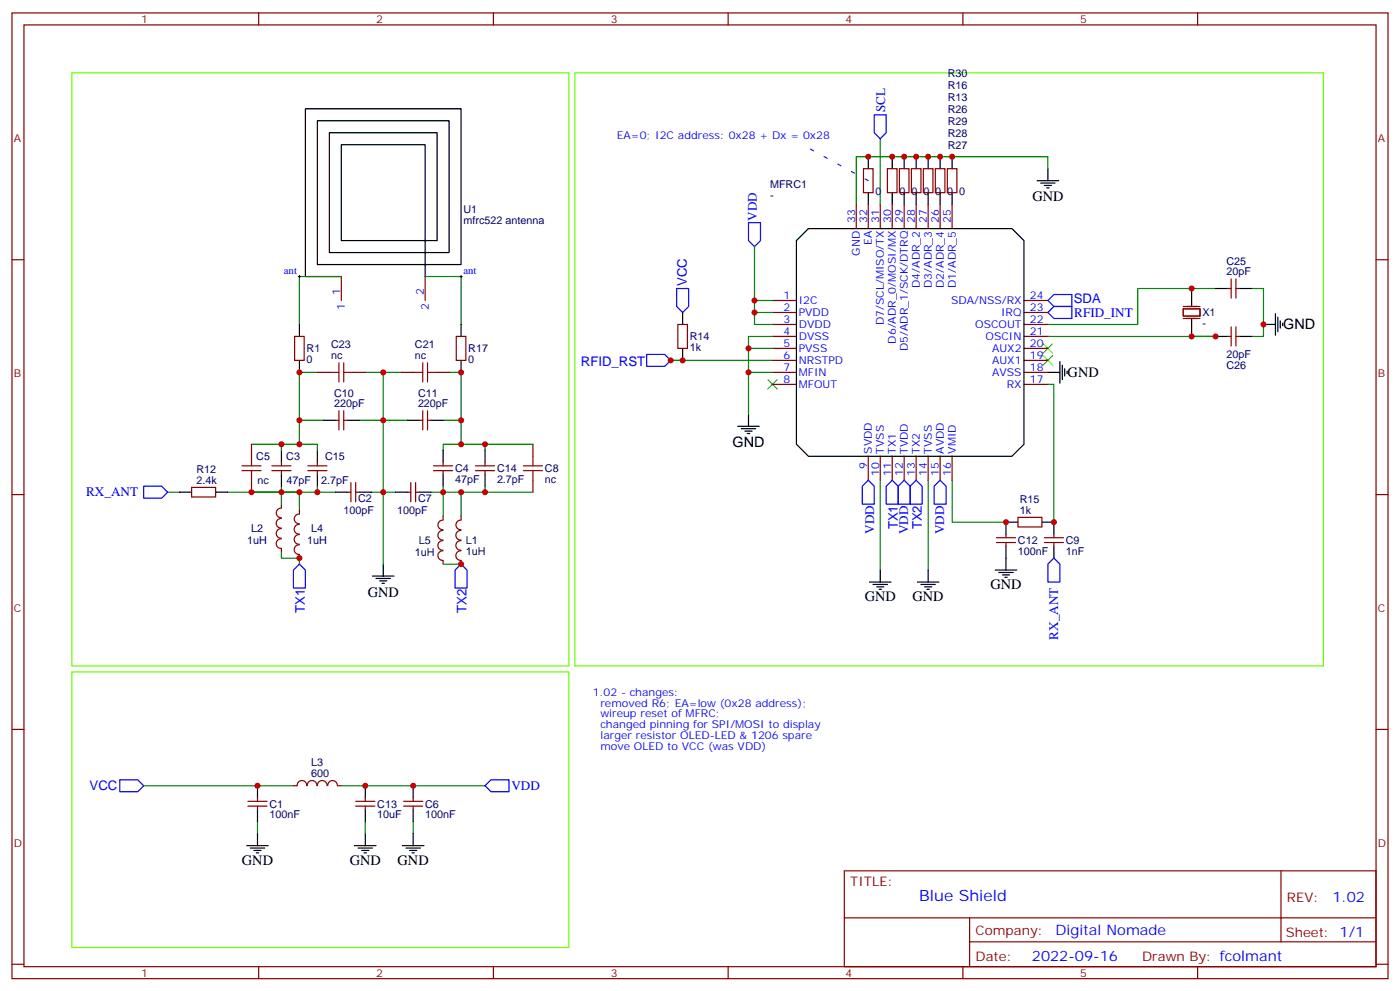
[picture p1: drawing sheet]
<svg xmlns="http://www.w3.org/2000/svg" width="412mm" height="292mm" viewBox="0 0 412 292" stroke-linecap="round" stroke-linejoin="round" font-family="sans-serif">
<g fill="none" stroke="#00f" stroke-width=".35">
<path d="M257.5 33.8h3.6v5.3l-1.8 1.8-1.8-1.8zM220.5 65.5h3.5v5.3l-1.8 1.8-1.7-1.8zM199.3 84.9h3.5v5.3l-1.7 1.8-1.8-1.8zM308.7 88.5l1.7-1.8h5.3v3.5h-5.3zM310.4 90.2h5.3v3.6h-5.3l-1.7-1.8zM190.5 104.4h5.3l1.8 1.7-1.8 1.8h-5.3zM42.3 143.2h5.3l1.8 1.7-1.8 1.8h-5.3zM255.8 141.4l1.7 1.8v5.2h-3.5v-5.2zM262.8 141.4l1.8 1.8v5.2h-3.5v-5.2zM266.3 141.4l1.8 1.8v5.2h-3.5v-5.2zM268.1 143.2l1.8-1.8 1.7 1.8v5.2h-3.5zM275.2 143.2l1.7-1.8 1.8 1.8v5.2h-3.5z"/>
<path d="M86.4 167.9l1.8-1.8 1.8 1.8v5.2h-3.6zM135.8 166.1l1.8 1.8v5.2h-3.5v-5.2zM310.4 164.3l1.8 1.8v5.3h-3.5v-5.3zM35.3 229.6h5.3l1.7 1.8-1.7 1.7h-5.3zM142.9 231.4l1.7-1.8h5.3v3.5h-5.3z"/>
</g>
<g fill="none" stroke="#008700" stroke-width=".35">
<path d="M259.3 40.9v19.4M308.7 49.7v-3.6h-56.5v14.2M222.2 72.6v15.9h5.3M100.5 81.4h-12.3v14.1M125.2 81.4h10.6v14.1M222.2 88.5v7h5.3M222.2 92h5.3M227.5 99.1h-7v10.5M308.7 99.1h49.4M358.1 84.9h-23v10.6h-26.4M368.7 84.9h3.5v14.2h-3.5M93.5 109.6h-5.3v14.2"/>
<path d="M107.6 109.6h5.3v56.5M112.9 109.6h5.3M132.3 109.6h3.5v21.2M197.6 106.1h29.9M220.5 102.6h7M227.5 109.6h-7v12.4M308.7 113.2h1.7v40.5M82.9 130.8v1.8M88.2 130.8h5.3v1.8M95.2 123.8h-7v7h-14.1M105.8 123.8h14.1M130.5 132.6v-1.8h12.4v1.8"/>
<path d="M130.5 123.8h5.3M142.9 130.8h14.1M49.4 144.9h3.5M67 144.9h21.2v5.3M82.9 143.2v1.7h15.9M82.9 144.9v3.5M93.5 143.2v1.7M109.4 144.9h7M130.5 143.2v8.8M135.8 144.9v7.1M142.9 143.2v1.7h-15.9M142.9 144.9h14.1"/>
<path d="M259.3 141.4v26.5M273.4 141.4v26.5M280.5 141.4v12.3h15.8M82.9 162.6v1.7h5.3v1.8M130.5 166.1h5.3M42.3 231.4h44.1M100.5 231.4h42.4M75.8 241.9v3.6M107.6 241.9v3.6M121.7 241.9v3.6"/>
</g>
<g fill="none" stroke="#000" stroke-width=".35">
<path d="M255.8 46.1v3.6M255.8 56.7v3.6M262.8 46.1v3.6M262.8 56.7v3.6M266.3 46.1v3.6M266.3 56.7v3.6M269.9 46.1v3.6M269.9 56.7v3.6M273.4 46.1v3.6M273.4 56.7v3.6M276.9 46.1v3.6M276.9 56.7v3.6"/>
<path d="M280.5 46.1v3.6M280.5 56.7v3.6M305.5 53.2h6.4M306.6 53.9h4.2M307.6 54.6h2.1M308.3 55.3h.7M308.7 49.7v3.5M238.1 67.3h60l3.5 3.5v60l-3.5 3.5h-60l-3.5-3.5v-60zM88.2 95.5v3.6M100.5 81.4h-10.5v-49.4h45.8v45.9h-42.3v-42.3h38.8v38.8h-35.3v-35.3h31.8v31.7h-28.3v-28.2h24.7v38.8M135.8 95.5v3.6M201.1 92v3.5"/>
<path d="M351 84.9v5.3M351 93.8v5.3M358.1 84.9h3.5M358.1 99.1h3.5M365.1 84.9h3.6M365.1 99.1h3.6M372.2 95.5h3.5M375.7 92.4v6.3M376.4 93.4v4.2M377.1 94.5v2.1M377.8 95.2v.7M88.2 106.1v3.5"/>
<path d="M135.8 106.1v3.5M201.1 102.6v3.5M308.7 109.6h3.5M312.2 106.5v6.3M312.9 107.5v4.3M313.6 108.6v2.1M314.3 109.3v.7M82.9 132.6v3.5M82.9 139.6v3.6M93.5 132.6v3.5M93.5 139.6v3.6M95.2 123.8h3.6"/>
<path d="M102.3 123.8h3.5M119.9 123.8h3.6M127 123.8h3.5M130.5 132.6v3.5M130.5 139.6v3.6M142.9 132.6v3.5M142.9 139.6v3.6M217.3 125.5h6.4M218.4 126.2h4.2M219.4 126.9h2.1M220.1 127.6h.7M220.5 122v3.5"/>
<path d="M52.9 144.9h3.5M63.5 144.9h3.5M98.8 144.9h3.5M105.8 144.9h3.6M116.4 144.9h3.5M123.5 144.9h3.5M299.9 153.7h-3.6v3.6M306.9 153.7h3.5v3.6M109.7 169.6h6.4M110.8 170.3h4.2M111.8 171h2.1M112.5 171.7h.7"/>
<path d="M112.9 166.1v3.5M256.1 171.4h6.4M257.2 172.1h4.2M258.2 172.8h2.1M258.9 173.5h.7M259.3 167.9v3.5M270.2 171.4h6.4M271.3 172.1h4.2M272.3 172.8h2.2M273 173.5h.8M273.4 167.9v3.5M293.2 167.9h6.3"/>
<path d="M294.2 168.6h4.2M295.3 169.3h2.1M296 170h.7M296.3 160.8v7.1M310.4 160.8v3.5M75.8 231.4v3.5M75.8 238.4v3.5M107.6 231.4v3.5M107.6 238.4v3.5M121.7 231.4v3.5M121.7 238.4v3.5M72.7 249h6.3"/>
<path d="M73.7 249.7h4.3M74.8 250.4h2.1M75.5 251.1h.7M75.8 245.5v3.5M104.4 249h6.4M105.5 249.7h4.2M106.5 250.4h2.2M107.2 251.1h.7M107.6 245.5v3.5M118.5 249h6.4M119.6 249.7h4.2M120.6 250.4h2.2"/>
<path d="M121.4 251.1h.7M121.7 245.5v3.5"/>
</g>
<path d="M226.1 111.8l2.9 2.8M229 111.8l-2.9 2.8M307.3 104.7l2.8 2.8M307.3 101.2l2.8 2.8M310.1 104.7l-2.8 2.8M310.1 101.2l-2.8 2.8" fill="none" stroke="#3c3" stroke-width=".35"/>
<path d="M21.2 21.4h146.4v174.7h-146.4zM169.3 21.4h220.5v174.7h-220.5zM21.2 197.8h146.4v81.2h-146.4z" fill="none" stroke="#6f0" stroke-width=".35"/>
<g fill="none" stroke="#a10000" stroke-width=".35">
<path d="M97 109.6h2.8M99.8 106.8v5.7M101.2 109.6h2.9M101.2 106.8v5.7M121.7 109.6h2.8M124.5 106.8v5.7M125.9 106.8v5.7M125.9 109.6h2.9M71.3 137.2h5.6M71.3 138.6h5.6M74.1 134.3v2.9M74.1 138.6v2.8"/>
<path d="M154.2 137.2h5.6M154.2 138.6h5.6M157 134.3v2.9M157 138.6v2.8"/>
</g>
<g fill="none" stroke="#870000" stroke-width=".35">
<path d="M3.5 3.8h405.4v284.3h-405.4zM7.1 7.3h398.2v277.3h-398.2zM76.2 3.8v3.5M145.3 3.8v3.5M214.5 3.8v3.5M283.6 3.8v3.5M352.8 3.8v3.5M254.4 49.7h2.8v7h-2.8zM261.4 49.7h2.8v7h-2.8zM264.9 49.7h2.9v7h-2.9zM268.5 49.7h2.8v7h-2.8zM272 49.7h2.8v7h-2.8z"/>
<path d="M275.5 49.7h2.8v7h-2.8zM279 49.7h2.9v7h-2.9zM3.5 76.5h3.6M252.2 60.3v7M255.8 60.3v7M259.3 60.3v7M262.8 60.3v7M266.3 60.3v7M269.9 60.3v7M273.4 60.3v7M276.9 60.3v7M280.5 60.3v7"/>
<path d="M405.3 76.5h3.6M86.8 99.1h2.8v7h-2.8zM100.5 81.4v7.1M125.2 81.4v7.1M134.4 99.1h2.8v7h-2.8zM199.7 95.5h2.8v7.1h-2.8zM227.5 99.1h7.1M227.5 88.5h7.1M227.5 92h7.1M227.5 95.5h7.1M301.6 99.1h7.1M301.6 88.5h7.1"/>
<path d="M301.6 92h7.1M301.6 95.5h7.1M361.6 84.9h1.1M361.6 99.1h1.1M362.7 82.1v5.7M362.7 96.2v5.7M364.1 82.1v5.7M364.1 96.2v5.7M364.1 84.9h1M364.1 99.1h1M93.5 109.6h3.5M104.1 109.6h3.5"/>
<path d="M118.2 109.6h3.5M128.8 109.6h3.5M227.5 109.6h7.1M227.5 102.6h7.1M227.5 106.1h7.1M227.5 113.2h7.1M301.6 109.6h7.1M301.6 102.6h7.1M301.6 106.1h7.1M301.6 113.2h7.1M74.1 130.8v3.5M80.1 138.6h5.6"/>
<path d="M80.1 137.2h5.6M82.9 136.1v1.1M82.9 138.6v1M90.7 138.6h5.6M90.7 137.2h5.6M93.5 136.1v1.1M93.5 138.6v1M98.8 123.8h1M99.8 120.9v5.7M101.2 120.9v5.7M101.2 123.8h1.1M123.5 123.8h1"/>
<path d="M124.5 120.9v5.7M125.9 123.8h1.1M125.9 120.9v5.7M127.7 138.6h5.6M127.7 137.2h5.6M130.5 136.1v1.1M130.5 138.6v1M140.1 138.6h5.6M140.1 137.2h5.6M142.9 136.1v1.1M142.9 138.6v1M157 130.8v3.5"/>
<path d="M255.8 134.3v7.1M259.3 134.3v7.1M262.8 134.3v7.1M266.3 134.3v7.1M269.9 134.3v7.1M273.4 134.3v7.1M276.9 134.3v7.1M280.5 134.3v7.1M3.5 145.6h3.6M56.4 143.5h7.1v2.8h-7.1zM74.1 141.4v3.5M82.9 155.7a1.41 1.41 0 0 0-1.5 1.4 1.41 1.41 0 0 0 1.5 1.4"/>
<path d="M82.9 152.7a1.41 1.41 0 0 0-1.5 1.4 1.41 1.41 0 0 0 1.5 1.4M82.9 158.7a1.41 1.41 0 0 0-1.5 1.4 1.41 1.41 0 0 0 1.5 1.4M82.9 149.6a1.41 1.41 0 0 0-1.5 1.4 1.41 1.41 0 0 0 1.5 1.4M82.9 148.4v1.1M88.2 157.4a1.41 1.41 0 0 0-1.5 1.4 1.41 1.41 0 0 0 1.5 1.4M88.2 154.4a1.41 1.41 0 0 0-1.5 1.4 1.41 1.41 0 0 0 1.5 1.4M88.2 151.4a1.41 1.41 0 0 0-1.5 1.4 1.41 1.41 0 0 0 1.5 1.4M88.2 150.2v1.1M102.3 144.9h1.1M103.4 142.1v5.6M104.8 142.1v5.6M104.8 144.9h1"/>
<path d="M119.9 144.9h1.1M121 142.1v5.6M122.4 144.9h1.1M122.4 142.1v5.6M130.5 159.2a1.41 1.41 0 0 0-1.5 1.4 1.41 1.41 0 0 0 1.5 1.4M130.5 156.2a1.41 1.41 0 0 0-1.5 1.4 1.41 1.41 0 0 0 1.5 1.4M130.5 153.2a1.41 1.41 0 0 0-1.5 1.4 1.41 1.41 0 0 0 1.5 1.4M130.5 152v1M135.8 159.2a1.41 1.41 0 0 0-1.5 1.4 1.41 1.41 0 0 0 1.5 1.4M135.8 156.2a1.41 1.41 0 0 0-1.5 1.4 1.41 1.41 0 0 0 1.5 1.4M135.8 153.2a1.41 1.41 0 0 0-1.5 1.4 1.41 1.41 0 0 0 1.5 1.4M135.8 152v1"/>
<path d="M157 141.4v3.5M293.5 159.7h5.7M293.5 158.3h5.7M296.3 157.3v1M296.3 159.7v1.1M299.9 152.3h7v2.9h-7zM307.6 159.7h5.7M307.6 158.3h5.7M310.4 157.3v1M310.4 159.7v1.1M405.3 145.6h3.6M82.9 161.5v1.1"/>
<path d="M88.2 160.4a1.41 1.41 0 0 0-1.5 1.4 1.41 1.41 0 0 0 1.5 1.4M88.2 163.3v1M130.5 162.2a1.41 1.41 0 0 0-1.5 1.4 1.41 1.41 0 0 0 1.5 1.4M130.5 165v1.1M135.8 162.2a1.41 1.41 0 0 0-1.5 1.4 1.41 1.41 0 0 0 1.5 1.4M135.8 165v1.1M3.5 214.8h3.6M405.3 214.8h3.6M73 237.3h5.7M73 235.9h5.7M75.8 234.9v1M75.8 237.3v1.1"/>
<path d="M86.4 231.4h1.1M87.5 231.3a1.41 1.41 0 0 1 1.4-1.5 1.41 1.41 0 0 1 1.4 1.5M90.5 231.3a1.41 1.41 0 0 1 1.4-1.5 1.41 1.41 0 0 1 1.4 1.5M93.5 231.3a1.41 1.41 0 0 1 1.4-1.5 1.41 1.41 0 0 1 1.4 1.5M96.6 231.3a1.41 1.41 0 0 1 1.4-1.5 1.41 1.41 0 0 1 1.4 1.5M99.5 231.4h1M104.8 237.3h5.6M104.8 235.9h5.6M107.6 234.9v1M107.6 237.3v1.1M118.9 237.3h5.6M118.9 235.9h5.6"/>
<path d="M121.7 234.9v1M121.7 237.3v1.1M248.7 256.4h156.6v28.2h-156.6zM377.3 256.4v20.9M248.7 270.2h156.5M285.6 277.3h119.6M285.6 270.2v14.2M3.5 283.9h3.6M76.2 284.6v3.5M145.3 284.6v3.5M214.5 284.6v3.5M283.6 284.6v3.5"/>
<path d="M352.8 284.6v3.5M405.3 283.9h3.6"/>
</g>
<path d="M348.5 90.9h5v2.2h-5zM348.5 93.8h5M348.5 90.2h5" fill="none" stroke="#871200" stroke-width=".35"/>
<path d="M87.8 81.4h.7M88.2 81.1v.7M135.5 81.4h.7M135.8 81.1v.7" fill="none" stroke="#000" stroke-width=".29"/>
<path d="M255.8 53.2l-19.4-10.6" fill="none" stroke="#03c" stroke-width=".35" stroke-dasharray="1.1 3.5"/>
<g fill="#c00">
<circle cx="135.8" cy="144.9" r=".88"/>
<circle cx="351" cy="84.9" r=".88"/>
<circle cx="112.9" cy="144.9" r=".88"/>
<circle cx="372.2" cy="95.5" r=".88"/>
<circle cx="121.7" cy="231.4" r=".88"/>
<circle cx="112.9" cy="109.6" r=".88"/>
<circle cx="135.8" cy="123.8" r=".88"/>
<circle cx="88.2" cy="144.9" r=".88"/>
<circle cx="112.9" cy="123.8" r=".88"/>
<circle cx="201.1" cy="106.1" r=".88"/>
<circle cx="135.8" cy="109.6" r=".88"/>
<circle cx="88.2" cy="123.8" r=".88"/>
<circle cx="88.2" cy="109.6" r=".88"/>
<circle cx="351" cy="99.1" r=".88"/>
<circle cx="358.1" cy="99.1" r=".88"/>
<circle cx="310.4" cy="153.7" r=".88"/>
<circle cx="296.3" cy="153.7" r=".88"/>
<circle cx="75.8" cy="231.4" r=".88"/>
<circle cx="107.6" cy="231.4" r=".88"/>
<circle cx="93.5" cy="144.9" r=".88"/>
<circle cx="130.5" cy="144.9" r=".88"/>
<circle cx="135.8" cy="166.1" r=".88"/>
<circle cx="269.9" cy="46.1" r=".88"/>
<circle cx="273.4" cy="46.1" r=".88"/>
<circle cx="276.9" cy="46.1" r=".88"/>
<circle cx="280.5" cy="46.1" r=".88"/>
<circle cx="142.9" cy="144.9" r=".88"/>
<circle cx="82.9" cy="144.9" r=".88"/>
<circle cx="88.2" cy="130.8" r=".88"/>
<circle cx="88.2" cy="164.3" r=".88"/>
<circle cx="266.3" cy="46.1" r=".88"/>
<circle cx="262.8" cy="46.1" r=".88"/>
<circle cx="255.8" cy="46.1" r=".88"/>
<circle cx="74.1" cy="144.9" r=".88"/>
<circle cx="82.9" cy="130.8" r=".88"/>
<circle cx="135.8" cy="130.8" r=".88"/>
<circle cx="142.9" cy="130.8" r=".88"/>
<circle cx="220.5" cy="109.6" r=".88"/>
<circle cx="220.5" cy="102.6" r=".88"/>
<circle cx="222.3" cy="88.5" r=".88"/>
<circle cx="222.3" cy="92" r=".88"/>
<circle cx="197.6" cy="106.1" r=".88"/>
</g>
<text font-size="4.6" fill="#00f" x="270.8" y="265.4">Blue Shield</text>
<g font-size="4.2">
<text x="304.1" y="59.3">GND</text>
<text x="378" y="97">GND</text>
<text x="314.5" y="111.1">GND</text>
<text x="215.8" y="131.6">GND</text>
<text x="291.7" y="173.5">GND</text>
<text x="108.3" y="175.7">GND</text>
<text x="254.7" y="177">GND</text>
<text x="268.8" y="177">GND</text>
<text x="71.3" y="254.6">GND</text>
<text x="103" y="254.6">GND</text>
<text x="117.1" y="254.6">GND</text>
</g>
<g font-size="4.2" fill="#00f">
<text x="392.5" y="265.7">1.02</text>
<text x="310.9" y="275.2">Digital Nomade</text>
<text x="304" y="283">2022-09-16</text>
</g>
<g font-size="3.9" fill="#00f">
<text x="260.7" y="33.1" transform="rotate(-90 260.7 33.1)">SCL</text>
<text x="223" y="65" transform="rotate(-90 223 65)">VDD</text>
<text x="202.3" y="84.3" transform="rotate(-90 202.3 84.3)">VCC</text>
<text x="316.3" y="89.3">SDA</text>
<text x="316.4" y="93.2">RFID_INT</text>
<text x="171.1" y="107.9">RFID_RST</text>
<text x="25.4" y="146.2">RX_ANT</text>
<text x="264.5" y="155.9" transform="rotate(-90 264.5 155.9)">TX1</text>
<text x="271.5" y="155.9" transform="rotate(-90 271.5 155.9)">TX2</text>
<text x="257.5" y="157.1" transform="rotate(-90 257.5 157.1)">VDD</text>
<text x="267.5" y="157.3" transform="rotate(-90 267.5 157.3)">VDD</text>
<text x="278.1" y="157.3" transform="rotate(-90 278.1 157.3)">VDD</text>
<text x="89.8" y="180.6" transform="rotate(-90 89.8 180.6)">TX1</text>
<text x="137.4" y="180.6" transform="rotate(-90 137.4 180.6)">TX2</text>
<text x="311.7" y="188.3" transform="rotate(-90 311.7 188.3)">RX_ANT</text>
<text x="26.4" y="232.6">VCC</text>
<text x="150.6" y="232.7">VDD</text>
</g>
<g font-size="3.9" fill="#800">
<text x="250.5" y="261">TITLE:</text>
<text x="379.1" y="265.7">REV:</text>
<text x="287.4" y="275.2">Company:</text>
<text x="378.7" y="275.8">Sheet: 1/1</text>
<text x="287.4" y="282.9">Date:</text>
<text x="336.4" y="282.9">Drawn By: fcolmant</text>
</g>
<g font-size="3.2" fill="#800">
<text x="41.6" y="6.8">1</text>
<text x="110.8" y="6.8">2</text>
<text x="179.9" y="6.8">3</text>
<text x="249.1" y="6.8">4</text>
<text x="318.2" y="6.8">5</text>
<text x="4.1" y="41.9">A</text>
<text x="405.9" y="41.9">A</text>
<text x="4.1" y="111.1">B</text>
<text x="405.9" y="111.1">B</text>
<text x="4.1" y="180.2">C</text>
<text x="405.9" y="180.2">C</text>
<text x="4.1" y="249.3">D</text>
<text x="405.9" y="249.3">D</text>
<text x="41.6" y="287.6">1</text>
<text x="110.8" y="287.6">2</text>
<text x="179.9" y="287.6">3</text>
<text x="249.1" y="287.6">4</text>
<text x="318.2" y="287.6">5</text>
</g>
<g font-size="3.2" fill="#000080">
<text x="279.2" y="22.6">R30</text>
<text x="279.2" y="29.7">R13</text>
<text x="279.2" y="26.1">R16</text>
<text x="279.2" y="33.2">R26</text>
<text x="279.2" y="40.2">R28</text>
<text x="279.2" y="36.7">R29</text>
<text x="279.2" y="43.8">R27</text>
<text x="226.8" y="58.5">-</text>
<text x="226.8" y="55.4">MFRC1</text>
<text x="257.9" y="57.5">0</text>
<text x="264.9" y="57.5">0</text>
<text x="268.5" y="57.5">0</text>
<text x="272" y="57.5">0</text>
<text x="275.5" y="57.5">0</text>
<text x="279" y="57.5">0</text>
<text x="282.6" y="57.5">0</text>
<text x="136.5" y="66">mfrc522 antenna</text>
<text x="136.5" y="62.8">U1</text>
<text x="361.3" y="77.9">C25</text>
<text x="361.3" y="81.1">20pF</text>
<text x="354.2" y="93.1">X1</text>
<text x="203.2" y="100.2">R14</text>
<text x="354.2" y="96.4">-</text>
<text x="90.3" y="106.9">0</text>
<text x="90.3" y="103.7">R1</text>
<text x="97.5" y="105.8">nc</text>
<text x="97.5" y="102.6">C23</text>
<text x="122.2" y="105.8">nc</text>
<text x="122.2" y="102.6">C21</text>
<text x="137.9" y="106.9">0</text>
<text x="137.9" y="103.7">R17</text>
<text x="203.2" y="103.4">1k</text>
<text x="361.3" y="105.4">20pF</text>
<text x="361.3" y="108.5">C26</text>
<text x="98.4" y="119.9">220pF</text>
<text x="98.4" y="116.7">C10</text>
<text x="123.1" y="119.9">220pF</text>
<text x="123.1" y="116.7">C11</text>
<text x="75.5" y="135.5">C5</text>
<text x="84.3" y="135.5">C3</text>
<text x="95.8" y="135.5">C15</text>
<text x="57.9" y="142.5">2.4k</text>
<text x="57.9" y="139.3">R12</text>
<text x="75.9" y="142.5">nc</text>
<text x="84.4" y="142.5">47pF</text>
<text x="94.6" y="142.5">2.7pF</text>
<text x="134.1" y="142.1">47pF</text>
<text x="134.1" y="139">C4</text>
<text x="146.4" y="142.1">2.7pF</text>
<text x="146.4" y="139">C14</text>
<text x="160.5" y="142.2">nc</text>
<text x="160.5" y="139">C8</text>
<text x="105.5" y="147.8">C2</text>
<text x="123.1" y="147.8">C7</text>
<text x="300.4" y="148.1">R15</text>
<text x="101.2" y="151.3">100pF</text>
<text x="117" y="151.3">100pF</text>
<text x="300.4" y="151.3">1k</text>
<text x="72.8" y="160.1">1uH</text>
<text x="74" y="156.6">L2</text>
<text x="90.5" y="160.1">1uH</text>
<text x="91.7" y="156.6">L4</text>
<text x="123.4" y="160.1">L5</text>
<text x="137.2" y="160.2">L1</text>
<text x="299.9" y="160.2">C12</text>
<text x="314" y="160.2">C9</text>
<text x="122.2" y="163.7">1uH</text>
<text x="137.2" y="163.3">1uH</text>
<text x="299.9" y="163.3">100nF</text>
<text x="314" y="163.3">1nF</text>
<text x="91.7" y="225.6">L3</text>
<text x="91.7" y="228.8">600</text>
<text x="79.4" y="237.8">C1</text>
<text x="111.1" y="237.8">C13</text>
<text x="125.2" y="237.8">C6</text>
<text x="79.4" y="240.9">100nF</text>
<text x="111.1" y="240.9">10uF</text>
<text x="125.2" y="240.9">100nF</text>
</g>
<g font-size="3.2" fill="#00f">
<text x="181.7" y="40.9">EA=0; I2C address: 0x28 + Dx = 0x28</text>
<text x="251.9" y="65.5" transform="rotate(-90 251.9 65.5)">33</text>
<text x="255.4" y="65.5" transform="rotate(-90 255.4 65.5)">32</text>
<text x="258.9" y="65.5" transform="rotate(-90 258.9 65.5)">31</text>
<text x="262.5" y="65.5" transform="rotate(-90 262.5 65.5)">30</text>
<text x="266" y="65.5" transform="rotate(-90 266 65.5)">29</text>
<text x="269.5" y="65.5" transform="rotate(-90 269.5 65.5)">28</text>
<text x="273" y="65.5" transform="rotate(-90 273 65.5)">27</text>
<text x="276.6" y="65.5" transform="rotate(-90 276.6 65.5)">26</text>
<text x="280.1" y="65.5" transform="rotate(-90 280.1 65.5)">25</text>
<text x="253.3" y="75.3" transform="rotate(-90 253.3 75.3)">GND</text>
<text x="256.8" y="72.2" transform="rotate(-90 256.8 72.2)">EA</text>
<text x="83.6" y="80.7">ant</text>
<text x="136.5" y="80.5">ant</text>
<text x="100.2" y="86.7" transform="rotate(-90 100.2 86.7)">1</text>
<text x="124.9" y="86.7" transform="rotate(-90 124.9 86.7)">2</text>
<text x="230.8" y="88.1">1</text>
<text x="235.3" y="89.5">I2C</text>
<text x="270.9" y="84.8" transform="rotate(-90 270.9 84.8)">D4/ADR_2</text>
<text x="274.5" y="84.8" transform="rotate(-90 274.5 84.8)">D3/ADR_3</text>
<text x="278" y="84.8" transform="rotate(-90 278 84.8)">D2/ADR_4</text>
<text x="280.2" y="89.5">SDA/NSS/RX</text>
<text x="281.5" y="84.8" transform="rotate(-90 281.5 84.8)">D1/ADR_5</text>
<text x="303.4" y="88.1">24</text>
<text x="101.6" y="91.2" transform="rotate(-90 101.6 91.2)">1</text>
<text x="126.3" y="91.2" transform="rotate(-90 126.3 91.2)">2</text>
<text x="230.8" y="91.7">2</text>
<text x="230.8" y="95.2">3</text>
<text x="235.3" y="93.1">PVDD</text>
<text x="260.3" y="95.8" transform="rotate(-90 260.3 95.8)">D7/SCL/MISO/TX</text>
<text x="294.9" y="93.1">IRQ</text>
<text x="303.4" y="95.2">22</text>
<text x="303.4" y="91.7">23</text>
<text x="230.8" y="98.7">4</text>
<text x="235.3" y="96.6">DVDD</text>
<text x="235.3" y="100.1">DVSS</text>
<text x="263.9" y="101.2" transform="rotate(-90 263.9 101.2)">D6/ADR_0/MOSI/MX</text>
<text x="287.3" y="96.6">OSCOUT</text>
<text x="290.3" y="100.1">OSCIN</text>
<text x="303.4" y="98.7">21</text>
<text x="230.8" y="102.2">5</text>
<text x="230.8" y="105.8">6</text>
<text x="235.3" y="103.6">PVSS</text>
<text x="235.3" y="107.2">NRSTPD</text>
<text x="267.4" y="103.3" transform="rotate(-90 267.4 103.3)">D5/ADR_1/SCK/DTRQ</text>
<text x="292.2" y="107.2">AUX1</text>
<text x="292.2" y="103.6">AUX2</text>
<text x="303.4" y="105.8">19</text>
<text x="303.4" y="102.2">20</text>
<text x="230.8" y="109.3">7</text>
<text x="230.8" y="112.8">8</text>
<text x="235.3" y="110.7">MFIN</text>
<text x="292.2" y="110.7">AVSS</text>
<text x="303.4" y="112.8">17</text>
<text x="303.4" y="109.3">18</text>
<text x="235.3" y="114.2">MFOUT</text>
<text x="296.5" y="114.2">RX</text>
<text x="256.8" y="133.6" transform="rotate(-90 256.8 133.6)">SVDD</text>
<text x="260.3" y="133.6" transform="rotate(-90 260.3 133.6)">TVSS</text>
<text x="263.9" y="133.6" transform="rotate(-90 263.9 133.6)">TX1</text>
<text x="267.4" y="133.6" transform="rotate(-90 267.4 133.6)">TVDD</text>
<text x="270.9" y="133.6" transform="rotate(-90 270.9 133.6)">TX2</text>
<text x="274.5" y="133.6" transform="rotate(-90 274.5 133.6)">TVSS</text>
<text x="278" y="133.6" transform="rotate(-90 278 133.6)">AVDD</text>
<text x="281.5" y="133.6" transform="rotate(-90 281.5 133.6)">VMID</text>
<text x="255.4" y="138.1" transform="rotate(-90 255.4 138.1)">9</text>
<text x="258.9" y="140.1" transform="rotate(-90 258.9 140.1)">10</text>
<text x="262.5" y="140.1" transform="rotate(-90 262.5 140.1)">11</text>
<text x="266" y="140.1" transform="rotate(-90 266 140.1)">12</text>
<text x="269.5" y="140.1" transform="rotate(-90 269.5 140.1)">13</text>
<text x="273" y="140.1" transform="rotate(-90 273 140.1)">14</text>
<text x="276.6" y="140.1" transform="rotate(-90 276.6 140.1)">15</text>
<text x="280.1" y="140.1" transform="rotate(-90 280.1 140.1)">16</text>
<text x="174.6" y="204.9">1.02 - changes:</text>
<text x="176.9" y="208.1">removed R6; EA=low (0x28 address);</text>
<text x="176.9" y="211.2">wireup reset of MFRC;</text>
<text x="176.9" y="214.4">changed pinning for SPI/MOSI to display</text>
<text x="176.9" y="217.6">larger resistor OLED-LED &amp; 1206 spare</text>
<text x="176.9" y="220.8">move OLED to VCC (was VDD)</text>
</g>
</svg>
